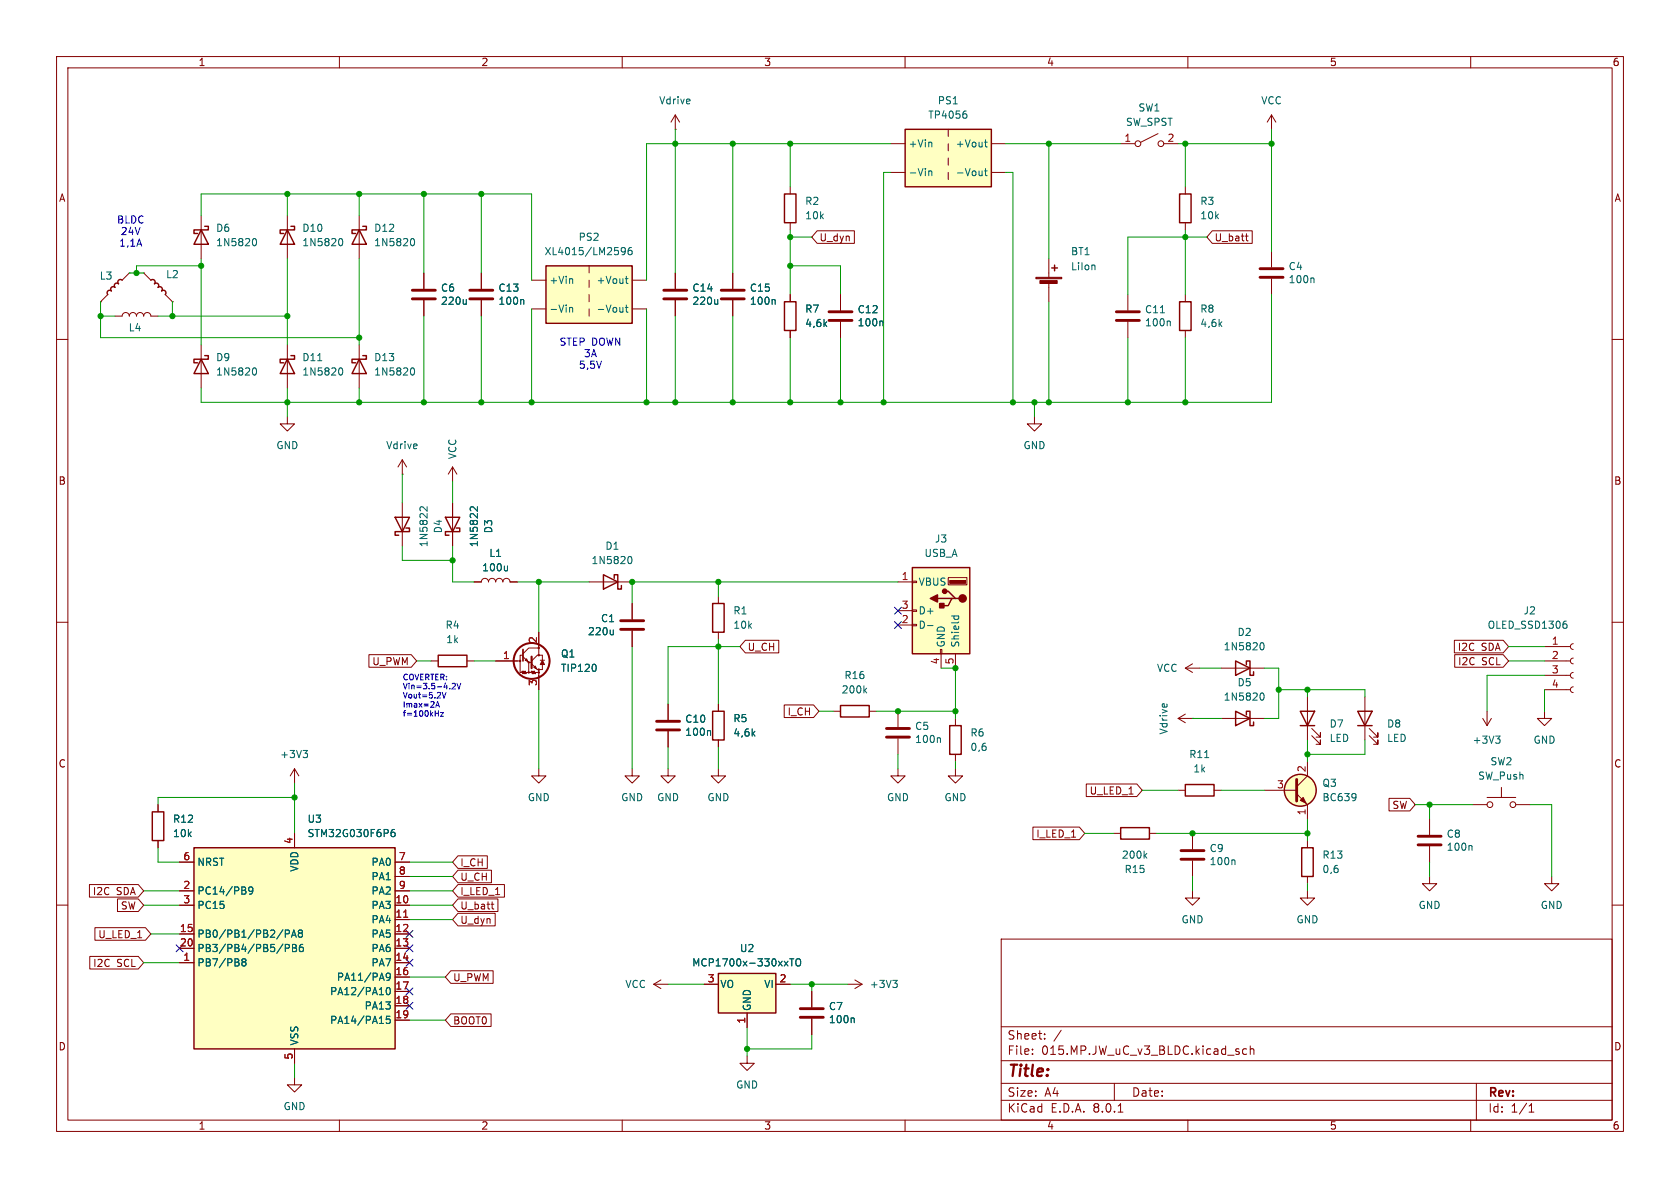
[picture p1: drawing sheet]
<svg xmlns="http://www.w3.org/2000/svg" width="297mm" height="210mm" viewBox="0 0 297 210" stroke-linecap="round" stroke-linejoin="round" font-family="sans-serif">
<g fill="none" stroke="#840000" stroke-width=".18">
<path d="M10 10h277v190h-277zM12 12h273v186h-273zM60 10v2M110 10v2M160 10v2M210 10v2M260 10v2M10 60h2M17.8 53.3h.1M19 52.1l-1.2 1.2M22.9 48.3h.1M22.9 48.3l-1.3 1.2"/>
<path d="M25.4 48.3h.1M25.4 48.3l1.3 1.2M29.2 52.1l1.3 1.2M30.5 53.3h.1M74.9 48.3v2.8M74.9 53.1v2.8M285 60h2M50.8 73.7v1.2h1.3l-1.3 1.3-1.3-1.3h1.3M63.5 61v7.6M80 82.6l-.8 1.2M80 82.6v2.5M80 82.6l.8 1.2"/>
<path d="M10 110h2M87.6 116.8h4.2M92.5 116.1l1 1h.5M92.5 115.8h-.6v3.1h.3l.1-.3 .2 .5 .1-.5 .1 .5 .1-.5 .2 .5 .1-.2h.4M92.5 115.6l1-1h1.7v1.2h-.2l-1 1M92.8 116.7l.3-.2 .2 .5zM93.5 117.1v1.8h.4l.1-.3 .1 .5 .1-.5 .2 .5 .1-.5 .1 .5 .1-.2h.5M94 117.3l1 1.1h.2v.5M94.4 118l.2-.3 .3 .5zM95.2 111.8v2.6M95.2 118.9v3M95.2 115.8h.7v.9"/>
<path d="M95.5 116.7h.8M95.9 117.5v.9h-.7M285 110h2M95.2 135.9v1.3h1.3l-1.3 1.2-1.2-1.2h1.2M118.1 124.5v2.8M118.1 129.3v2.8M127 135.9v1.3h1.3l-1.3 1.2-1.3-1.2h1.3M215.9 127h7.6M262.1 127l.8 1.3M262.9 125.7v2.6M263.7 127l-.8 1.3M265.4 139.2v1.8"/>
<path d="M273 125.7v1.3h1.3l-1.3 1.3-1.2-1.3h1.2M10 160h2M27.9 142.2v1.3M27.9 148.6v1.3M252.7 154.9v1.3h1.3l-1.3 1.3-1.2-1.3h1.2M252.7 144.8v2.8M252.7 149.6v2.8M260.3 142.2h2.6M262.9 141h5.1M268 142.2h2.5M274.3 154.9v1.3h1.3l-1.3 1.3-1.3-1.3h1.3M285 160h2"/>
<path d="M177 166h108v32h-108zM52.1 190.5v1.3h1.2l-1.2 1.2-1.3-1.2h1.3M60 198v2M110 198v2M160 198v2M177 194.5h108M177 191.5h108M177 187.5h108M177 181.5h108M182.5 186.3v.1M182.5 185.5v.1M184.7 183.6v.1"/>
<path d="M184.7 182.8v.1M187.6 182.1l-1.3 2M197 191.5v3M197.7 196.6h.8M210 198v2M220.4 185.5l-.4-.1-.3 .3v.4l.1 .2h.6M221 185.5l.2-.1 .4 .1 .1 .9M221 184.9v1.5M260 198v2M261 191.5v6.5M270.3 196.6h.9M270.3 195.5l.4-.4v1.5"/>
<circle cx="91.9" cy="116.8" r=".13"/>
<circle cx="93.5" cy="117.1" r=".13"/>
<circle cx="93.5" cy="118.9" r=".13"/>
<circle cx="95.2" cy="115.8" r=".13"/>
<circle cx="95.2" cy="118.9" r=".13"/>
<circle cx="95.2" cy="118.4" r=".13"/>
<circle cx="95.2" cy="114.6" r=".13"/>
<circle cx="263.4" cy="142.2" r=".51"/>
<circle cx="267.5" cy="142.2" r=".51"/>
</g>
<path d="M19.7 51.4l-.3-.1-.3 .2-.2 .3 .2 .3M21.6 49.5l-.3-.1-.3 .1-.2 .3 .2 .4-.4-.2-.3 .3v.5l-.3-.1-.3 .1-.1 .3 .1 .3M26.7 49.5h.5l.2 .3-.1 .4 .3-.2 .3 .2 .2 .3-.2 .3M27.9 50.8l.3-.1 .4 .1 .1 .3-.1 .3M28.6 51.4l.3-.1 .3 .1 .1 .3-.1 .4M63.5 63.5l1.3 2.5h-2.6zM64.1 62.9h.7v.6h-2.6v.6h.7M218.4 125.7l2.6 1.3-2.6 1.3zM220.3 126.4v-.7h.7v2.6h.6v-.7M26.9 143.5h2.1v5.1h-2.1z" fill="none" stroke="#840000" stroke-width=".25"/>
<path d="M82.4 52.9v.9M82.4 53.7l-.1 .1M72.7 65.1l.2-.1a.68 .68 0 0 1 .4 .7 .68 .68 0 0 1-.4 .6l-.2-.1M105.3 117.5l.1 .4-.1 .7M125.4 129.1l.2 .2v.7M222.9 122.6l.2-.1a.68 .68 0 0 1 .4 .6 .68 .68 0 0 1-.4 .7l-.2-.1M264.4 130.1h.8l-.4 .5M264.9 130.6l.3 .2v.3l-.3 .3M260.1 149.5l.1 .1v.7" fill="none" stroke="#006464" stroke-width=".18"/>
<path d="M72.9 52.8h4.1M72.9 51.3h4.1M116.1 129h4M116.1 127.5h4M250.7 149.4h4.1M250.7 147.8h4.1" fill="none" stroke="#840000" stroke-width=".51"/>
<path d="M92.5 114.8v2" fill="none" stroke="#840000" stroke-width=".3"/>
<path d="M94 116.1v2" fill="none" stroke="#840000" stroke-width=".38"/>
<path d="M95.9 116.7l.4 .8h-.8z" fill="#840000" stroke="#840000" stroke-width=".18"/>
<circle cx="94" cy="116.8" r="3.2" fill="none" stroke="#840000" stroke-width=".36"/>
<path d="M34.3 149.9h35.5v35.5h-35.5z" fill="#ffffc2"/>
<path d="M35.6 40.6l1.2 2.6h-2.5zM36.2 40h.6v.6h-2.5v.7h.6M50.8 40.6l1.3 2.6h-2.6zM51.4 40h.7v.6h-2.6v.7h.7M126 106.7h2v5.1h-2zM126 125.7h2v5.1h-2zM240 125.7h2.6l-1.3 2.6zM240 128.3h2.6M34.3 149.9h35.5v35.5h-35.5z" fill="none" stroke="#840000" stroke-width=".25"/>
<g fill="none" stroke="#840000" stroke-width=".18">
<path d="M35.6 38.1v7.6M50.8 38.1v7.6M127 105.4v1.3M127 111.8v1.2M273 119.4h4.6M273 116.8h4.6M273 114.3h4.6M278.1 118.9l-.3 .1-.2 .4 .2 .3 .3 .2M278.1 116.3l-.3 .2-.2 .3 .2 .4 .3 .1M278.1 113.8l-.3 .1-.2 .4 .2 .4 .3 .1M111.8 135.9v1.3h1.2l-1.2 1.2-1.3-1.2h1.3M127 124.5v1.2"/>
<path d="M127 130.8v1.3M241.3 123.2v7.6M242.1 130l1.5 1.6v-.8v.8h-.8M242.1 128.8l1.5 1.5v-.8v.8h-.8M273 121.9h4.6M278.1 121.4l-.3 .2-.2 .3 .2 .4 .3 .1M31.7 157.5h2.6M31.7 152.4h2.6M52.1 147.3v2.6M69.8 157.5h2.6M69.8 152.4h2.6M69.8 154.9h2.6"/>
<path d="M31.7 170.2h2.6M31.7 160h2.6M31.7 165.1h2.6M31.7 167.6h2.6M69.8 170.2h2.6M69.8 160h2.6M69.8 162.6h2.6M69.8 165.1h2.6M69.8 167.6h2.6M69.8 172.7h2.6M69.8 175.3h2.6M69.8 177.8h2.6"/>
<path d="M52.1 185.4v2.6M69.8 180.3h2.6"/>
</g>
<g fill="none" stroke="#006464" stroke-width=".18">
<path d="M44.8 42.2h.1a.68 .68 0 0 1 .5 .6 .68 .68 0 0 1-.5 .6h-.1M60 42.2h.2a.68 .68 0 0 1 .4 .6 .68 .68 0 0 1-.4 .6h-.2M276.7 109.8h.2M276.8 110.3l.2 .2v.3l-.2 .3M44.7 157.3l-.2 .3-.4-.1-.1-.2 .1-.4 .4-.1 .1 .1a.84 .84 0 0 1-.3 1.2h-.2M69.7 146.6l-.3 .1a.85 .85 0 0 0 0 1.2l.4-.1 .1-.4-.3-.3-.3 .1-.2 .2M43 170l-.2-.2 .2-.3h.2l.3 .2-.3 .3M43 170l-.2 .3v.3l.2 .2 .4-.1 .1-.2v-.2l-.3-.3M43 170h.2M50.4 165.1l.6-.1 .2-.2-.1-.3-.7-.1v1.3M50.4 167.6h.6l.2-.2-.1-.3-.7-.2v1.3M51.5 165.7l.5-1.3 .4 1.3"/>
<path d="M51.7 165.3h.6M51.7 166.9h.4l.3 .3-.3 .4 .3 .1v.3l-.2 .2h-.5zM51.7 167.6h.4M53 165l-.3-.3 .3-.3h.2l.3 .3-.3 .3M53 165l-.3 .2 .1 .4 .2 .1 .3-.1 .2-.2-.1-.3-.2-.1M53 165h.2M53.5 166.9l-.3 .1a.86 .86 0 0 0 0 1.2l.4-.1v-.4l-.2-.3-.4 .1-.1 .2M68.4 174.7l.2-.1a.68 .68 0 0 1 .4 .6 .68 .68 0 0 1-.4 .6l-.2-.1-.1-.3zM68.9 179.6h-.6v.7l.2-.2 .4 .1 .1 .2-.1 .4-.1 .1-.5-.1M69 172.6l-.2 .2h-.4l-.1-.2 .1-.5 .4-.1 .1 .2a.84 .84 0 0 1-.3 1.1h-.2"/>
</g>
<path d="M71.4 162.1h.7" fill="none" stroke="#a90000" stroke-width=".18"/>
<path d="M127 172.1h10.2v7h-10.2z" fill="#ffffc2"/>
<path d="M35.6 63.5l1.2 2.5h-2.5zM36.2 62.9h.6v.6h-2.5v.6h.6M50.8 63.5l1.3 2.5h-2.6zM51.4 62.9h.7v.6h-2.6v.6h.7M78.7 91.4h2.6l-1.3 2.6zM80.6 93.3h.7v.7h-2.6v.6h.7M106.7 101.6l2.5 1.3-2.5 1.2zM108.6 102.2v-.6h.6v2.5h.7v-.6M148.6 124.7h5.1v2h-5.1zM127 172.1h10.2v7h-10.2z" fill="none" stroke="#840000" stroke-width=".25"/>
<g fill="none" stroke="#840000" stroke-width=".18">
<path d="M20.3 55.9h1.3a.64 .64 0 0 1 .6-.7 .64 .64 0 0 1 .7 .7 .64 .64 0 0 1 .6-.7 .64 .64 0 0 1 .6 .7 .64 .64 0 0 1 .7-.7 .64 .64 0 0 1 .6 .7 .64 .64 0 0 1 .6-.7 .64 .64 0 0 1 .7 .7h1.2M85.1 48.3v2.8M85.1 53.1v2.8M119.4 48.3v2.8M119.4 53.1v2.8M129.5 48.3v2.8M129.5 53.1v2.8M35.6 61v7.6M50.8 61v7.6M80 88.9v7.6M104.1 102.9h7.7M111.8 106.7v2.8"/>
<path d="M111.8 111.5v2.8M147.3 125.7h1.3M153.7 125.7h1.2M115.6 174h2.5M115.6 174l1.2 .8M116.8 173.2l-1.2 .8M124.5 174h2.5M132.1 179.1v2.5M137.2 174h2.5M149.9 174h2.5M151.1 173.2l1.3 .8M152.4 174l-1.3 .8"/>
<path d="M132.1 186.7v1.3h1.2l-1.2 1.2-1.3-1.2h1.3"/>
</g>
<g fill="none" stroke="#006464" stroke-width=".18">
<path d="M92.4 52.9l.2 .2v.7M126.9 52.9v.9M126.9 53.7l-.2 .1M136.9 52.9l.1 .2v.7M44.8 65.1l.1-.1a.68 .68 0 0 1 .5 .7 .68 .68 0 0 1-.5 .6l-.1-.1M56.2 63.8h.7M60 65.1l.2-.1a.68 .68 0 0 1 .4 .7 .68 .68 0 0 1-.4 .6l-.2-.1M84.4 89.6v.8l-.9-.8-.3 .1-.1 .4M111.2 98.4h.1a.68 .68 0 0 1 .4 .6 .68 .68 0 0 1-.4 .6h-.1M108.4 111.4v.8M108.4 112.1l-.2 .1M152.9 122l.3 .5"/>
<path d="M153.2 121.7l-.5 .4M139.6 169.5h.7M140 169.5v1.3M140.9 169.5h.1a.43 .43 0 0 1 .5 .4v.4a.42 .42 0 0 1-.4 .5 .42 .42 0 0 1-.4-.5v-.4zM157.8 173.3h.8l-.4 .5M158.4 173.8l.2 .2v.3l-.2 .3"/>
</g>
<path d="M83.1 52.8h4M83.1 51.3h4M117.3 52.8h4.1M117.3 51.3h4.1M127.5 52.8h4.1M127.5 51.3h4.1M109.7 111.3h4.1M109.7 109.7h4.1" fill="none" stroke="#840000" stroke-width=".51"/>
<path d="M96.5 47h15.3v10.2h-15.3z" fill="#ffffc2"/>
<path d="M138.7 34.3h2v5.1h-2zM63.5 40.6l1.3 2.6h-2.6zM64.1 40h.7v.6h-2.6v.7h.7M96.5 47h15.3v10.2h-15.3zM138.7 53.3h2v5.1h-2zM69.8 91.4h2.6l-1.3 2.6zM71.8 93.3h.6v.7h-2.6v.6h.7M77.5 115.8h5v2.1h-5zM167.9 128.3h2v5.1h-2z" fill="none" stroke="#840000" stroke-width=".25"/>
<g fill="none" stroke="#840000" stroke-width=".18">
<path d="M63.5 38.1v7.6M119.4 22.9h.1M119.4 20.3l-.8 1.3M119.4 20.3v2.6M119.4 20.3l.7 1.3M139.7 33v1.3M139.7 39.4v1.2M94 54.6h2.5M94 49.5h2.5M104.1 47v1.3M104.1 49.5v1.3M104.1 52.1v1.2"/>
<path d="M104.1 54.6v1.3M111.8 54.6h2.5M111.8 49.5h2.5M139.7 52.1v1.2M139.7 58.4v1.3M148.6 52.1v2.8M148.6 56.9v2.8M71.1 83.8h.1M71.1 81.3v2.5M71.1 88.9v7.6M71.1 81.3l-.7 1.3M71.1 81.3l.8 1.3"/>
<path d="M76.2 116.8h1.3M82.5 116.8h1.3M83.8 102.9h1.3a.64 .64 0 0 1 .6-.7 .64 .64 0 0 1 .7 .7 .64 .64 0 0 1 .6-.7 .64 .64 0 0 1 .6 .7 .64 .64 0 0 1 .7-.7 .64 .64 0 0 1 .6 .7 .64 .64 0 0 1 .6-.7 .64 .64 0 0 1 .7 .7h1.2M52.1 135.9l-.8 1.3M52.1 135.9v2.5M52.1 135.9l.7 1.3M118.1 135.9v1.3h1.3l-1.3 1.2-1.3-1.2h1.3M158.7 135.9v1.3h1.3l-1.3 1.2-1.2-1.2h1.2M158.7 125.7v2.8M158.7 130.6v2.8M168.9 135.9v1.3h1.3l-1.3 1.2-1.3-1.2h1.3M168.9 127v1.3"/>
<path d="M168.9 133.4v1.2M143.5 175.3v2.8M143.5 180.1v2.8"/>
</g>
<g fill="none" stroke="#006464" stroke-width=".18">
<path d="M72.7 42.2h.2a.68 .68 0 0 1 .4 .6 .68 .68 0 0 1-.4 .6h-.2M100.7 54.3v.9M100.7 54.5l.2-.2 .3 .1v.8M101.1 49.3l.1 .1v.7M110.5 54.3h.5M110.5 49.3h.5M110.6 44.3l-.3 .2h-.4l-.1-.2 .1-.5h.4l.2 .1a.84 .84 0 0 1-.3 1.1h-.3M110.7 48.8v1.1l.3 .2M110.7 53.9v1.1l.3 .2M111.6 43.8h-.3a.86 .86 0 0 0 0 1.2l.4-.1 .1-.4-.3-.3-.3 .1-.2 .2M155.9 56.8l.2 .1v.7M75.5 89.6v.8l-.9-.8-.3 .1-.1 .4"/>
<path d="M89.7 100.1v.8M89.7 100.8l-.2 .1M53.6 132.7h.8l-.5 .4M54.1 133.1l.3 .3v.3l-.3 .2M166.1 130.4l.2 .2v.7M150.8 179.9l.2 .2v.7"/>
</g>
<path d="M146.6 56.6h4M146.6 55.1h4M156.7 130.3h4.1M156.7 128.8h4.1M141.5 179.8h4M141.5 178.3h4" fill="none" stroke="#840000" stroke-width=".51"/>
<path d="M160 22.9h15.3v10.1h-15.3z" fill="#ffffc2"/>
<path d="M160 22.9h15.3v10.1h-15.3zM208.5 34.3h2.1v5.1h-2.1zM185.9 47.4h1M186.4 46.9v1M208.5 53.3h2.1v5.1h-2.1z" fill="none" stroke="#840000" stroke-width=".25"/>
<g fill="none" stroke="#840000" stroke-width=".18">
<path d="M157.5 30.5h2.5M157.5 25.4h2.5M167.6 22.9v1.2M167.6 25.4v1.3M167.6 27.9v1.3M167.6 30.5v1.3M175.3 30.5h2.5M175.3 25.4h2.5M198.1 25.4h2.6M204.7 23.6l-3 1.5M205.7 25.4h2.6M209.5 33v1.3"/>
<path d="M209.5 39.4v1.2M224.8 20.3v2.6M224.8 20.3l-.8 1.3M224.8 20.3l.8 1.3M185.4 45.7v3.3M185.4 50v3.3M199.4 52.1v2.8M199.4 56.9v2.8M209.5 52.1v1.2M209.5 58.4v1.3M224.8 44.5v2.7M224.8 49.3v2.8"/>
<path d="M182.9 73.7v1.2h1.2l-1.2 1.3-1.3-1.3h1.3"/>
<circle cx="201.2" cy="25.4" r=".51"/>
<circle cx="205.2" cy="25.4" r=".51"/>
</g>
<path d="M170.6 19.6h.2M164.2 30.2v.9M164.2 30.3l.2-.1 .3 .1v.8M164.6 25.1l.1 .2v.7M170.7 20.1l.2 .3v.3l-.2 .2M174 30.2h.5M174 25.1h.5M174.2 24.7v1.1l.3 .2M174.2 29.8v1.1l.3 .2M205.1 55.3h.8M206.7 56.8l.2 .1v.7M232.1 49.1l.2 .2v.7" fill="none" stroke="#006464" stroke-width=".18"/>
<path d="M197.4 56.6h4M197.4 55.1h4M222.8 49h4M222.8 47.5h4" fill="none" stroke="#840000" stroke-width=".51"/>
<g fill="#840000" stroke="#840000" stroke-width=".18">
<path d="M183.1 49h4.6v.3h-4.6z"/>
<path d="M183.8 49.6h3.1v.5h-3.1z"/>
</g>
<path d="M161.3 100.3h10.1v15.3h-10.1z" fill="#ffffc2"/>
<g fill="none" stroke="#840000" stroke-width=".25">
<path d="M161.3 100.3h10.1v15.3h-10.1zM165.7 105.8h2.6M167 104.5h.6l1.3 1.3h.6M168.9 105.8h-.6l-.7 1.3h-1.2M218.4 116.8l2.6 1.3-2.6 1.3zM220.3 117.5v-.7h.7v2.6h.6v-.7M209.5 138.7h5.1v2h-5.1zM229.9 125.7h2.5l-1.3 2.6zM229.9 128.3h2.5M198.1 146.3h5.1v2h-5.1zM230.1 149.9h2.1v5h-2.1z"/>
<circle cx="229.9" cy="139.7" r="2.82"/>
</g>
<g fill="#840000" stroke="#840000" stroke-width=".25">
<path d="M164.5 105.8l1.2-.6v1.2z"/>
<path d="M166.1 106.7h.8v.7h-.8z"/>
<circle cx="170.2" cy="105.8" r=".63"/>
<circle cx="167" cy="104.5" r=".38"/>
</g>
<g fill="#840000" stroke="#840000" stroke-width=".18">
<path d="M167.9 102.6h2.8v.5h-2.8z"/>
<path d="M229.9 141.5l.5-.5 .5 1z"/>
</g>
<g fill="none" stroke="#840000" stroke-width=".18">
<path d="M74.9 48.3v2.8M74.9 53.1v2.8M85.1 48.3v2.8M85.1 53.1v2.8M119.4 48.3v2.8M119.4 53.1v2.8M129.5 48.3v2.8M129.5 53.1v2.8M139.7 52.1v1.2M139.7 58.4v1.3M144.5 40.8h6.5v2.2h-6.5l-1-1.1zM148.6 52.1v2.8"/>
<path d="M148.6 56.9v2.8M214.3 40.8h7.1v2.2h-7.1l-.9-1.1zM220.2 41.7h.5M220.4 42.5l.3 .1M80 88.9v2.5M80 94v2.5M65.2 115.7h7.5l1 1.1-1 1.2h-7.5zM83.8 102.9h1.3M87.6 116.8h3.8M90.2 102.9h1.2M95.2 111.8v2.6M95.2 119.4v2.5"/>
<path d="M111.8 106.7v2.8M111.8 111.5v2.8M131.8 113.2h5.9v2.2h-5.9l-1-1.1zM158.7 102.9h2.6M158.7 110.5h2.6M158.7 108h2.6M161.3 110.4h.8v.2h-.8zM161.3 107.8h.8v.3h-.8zM161.3 102.7h.8v.3h-.8zM166.2 114.8h.3v.8h-.3zM166.4 115.6v2.5M167.6 102.1h3.3v1.3h-3.3z"/>
<path d="M168.9 115.6v2.5M209.5 118.1h2.6M209.5 118.1l1.3 .8M210.8 117.3l-1.3 .8M215.9 118.1h7.6M257.1 113.2h8.6l1 1.1-1 1.1h-8.6zM257.2 115.7h8.5l1 1.1-1 1.2h-8.5zM118.1 124.5v2.8M118.1 129.3v2.8M127 124.5v1.2M127 130.8v1.3M138.6 124.6h5.2l1 1.1-1 1.1h-5.2z"/>
<path d="M192 138.6h9l.9 1.1-.9 1.1h-9zM208.3 139.7h1.2M208.3 127l1.2 .8M208.3 127h2.5M209.5 126.2l-1.2 .8M210.8 127h.1M214.6 139.7h1.3M223.5 139.7h5.7M231.1 134.6v2.6l-1.9 1.9M231.1 123.2v7.6M231.9 130l1.5 1.6v-.8v.8h-.7M231.9 128.8l1.5 1.5v-.8v.8h-.7"/>
<path d="M15.8 156.4h8.6l1 1.1-1 1.1h-8.6zM20.8 158.9h3.6l1 1.1-1 1.1h-3.6zM27.9 142.2v1.3M27.9 148.6v1.3M31.7 157.5h2.6M31.7 152.4h2.6M52.1 147.3v2.6M69.8 157.5h2.6M69.8 152.4h2.6M69.8 154.9h2.6M81 158.9h7v2.2h-7l-1-1.1zM81 151.3h5.2v2.2h-5.2l-1-1.1z"/>
<path d="M81 156.4h8.2v2.2h-8.2l-1-1.1zM81 153.8h5.9v2.3h-5.9l-1-1.2zM86.8 159.8h.5M182.6 146.2h8.2l1 1.1-1 1.1h-8.2zM196.8 147.3h1.3M203.2 147.3h1.3M210.8 157.5v1.3h1.3l-1.3 1.2-1.3-1.2h1.3M210.8 147.3v2.8M210.8 152.1v2.8M229.2 140.3l1.9 1.9v2.6M231.1 157.5v1.3h1.3l-1.3 1.2-1.2-1.2h1.2M231.1 148.6v1.3"/>
<path d="M231.1 154.9v1.3M245.6 141.1h3.6l1 1.1-1 1.2h-3.6zM15.9 169.1h8.5l1 1.1-1 1.1h-8.5zM16.8 164h8.9l1 1.1-1 1.1h-8.9zM31.7 170.2h2.6M31.7 160h2.6M31.7 165.1h2.6M31.7 167.6h2.6M69.8 170.2h2.6M69.8 160h2.6M69.8 162.6h2.6M69.8 165.1h2.6"/>
<path d="M69.8 167.6h2.6M69.8 172.7h2.6M69.8 175.3h2.6M69.8 177.8h2.6M79.7 179.2h7.1v2.3h-7.1l-1-1.2zM79.7 171.6h7.5v2.2h-7.5l-1-1.1zM81 161.4h6.5v2.3h-6.5l-1-1.1zM87.1 160.6l.2 .1M124.5 174h2.5M132.1 179.1v2.5M137.2 174h2.5M143.5 175.3v2.8"/>
<path d="M52.1 185.4v2.6M69.8 180.3h2.6M143.5 180.1v2.8"/>
</g>
<g fill="none" stroke="#006464" stroke-width=".18">
<path d="M82.4 52.9v.9M82.4 53.7l-.1 .1M92.4 52.9l.2 .2v.7M126.9 52.9v.9M126.9 53.7l-.2 .1M136.9 52.9l.1 .2v.7M155.9 56.8l.2 .1v.7M84.4 89.6v.8l-.9-.8-.3 .1-.1 .4M89.7 100.1v.8M89.7 100.8l-.2 .1M105.3 117.5l.1 .4-.1 .7M108.4 111.4v.8"/>
<path d="M108.4 112.1l-.2 .1M164 110.6h.9M168.2 108.9h1.3M168.7 108.9l-.1 .4M169.4 108.9l.1 .4M222.9 113.7l.2-.1a.68 .68 0 0 1 .4 .6 .68 .68 0 0 1-.4 .7l-.2-.1M125.4 129.1l.2 .2v.7M213 133.9h.7M44.7 157.3l-.2 .3-.4-.1-.1-.2 .1-.4 .4-.1 .1 .1a.84 .84 0 0 1-.3 1.2h-.2M69.7 146.6l-.3 .1a.85 .85 0 0 0 0 1.2l.4-.1 .1-.4-.3-.3-.3 .1-.2 .2M202.4 151.2l.3 .5M202.7 150.9l-.4 .4"/>
<path d="M218.1 152l.2 .2v.7M239.6 140.3l.1 .1a1.07 1.07 0 0 1-.2 1M239.7 140.8l-.1 .2M43 170l-.2-.2 .2-.3h.2l.3 .2-.3 .3M43 170l-.2 .3v.3l.2 .2 .4-.1 .1-.2v-.2l-.3-.3M43 170h.2M50.4 165.1l.6-.1 .2-.2-.1-.3-.7-.1v1.3M50.4 167.6h.6l.2-.2-.1-.3-.7-.2v1.3M51.5 165.7l.5-1.3 .4 1.3M51.7 165.3h.6M51.7 166.9h.4l.3 .3-.3 .4 .3 .1v.3l-.2 .2h-.5zM51.7 167.6h.4"/>
<path d="M53 165l-.3-.3 .3-.3h.2l.3 .3-.3 .3M53 165l-.3 .2 .1 .4 .2 .1 .3-.1 .2-.2-.1-.3-.2-.1M53 165h.2M53.5 166.9l-.3 .1a.86 .86 0 0 0 0 1.2l.4-.1v-.4l-.2-.3-.4 .1-.1 .2M68.4 174.7l.2-.1a.68 .68 0 0 1 .4 .6 .68 .68 0 0 1-.4 .6l-.2-.1-.1-.3zM68.9 179.6h-.6v.7l.2-.2 .4 .1 .1 .2-.1 .4-.1 .1-.5-.1M69 172.6l-.2 .2h-.4l-.1-.2 .1-.5 .4-.1 .1 .2a.84 .84 0 0 1-.3 1.1h-.2M139.6 169.5h.7M140 169.5v1.3M140.9 169.5h.1a.43 .43 0 0 1 .5 .4v.4a.42 .42 0 0 1-.4 .5 .42 .42 0 0 1-.4-.5v-.4zM150.8 179.9l.2 .2v.7"/>
</g>
<circle cx="229.9" cy="139.7" r="2.82" fill="#ffffc2" stroke="#ffffc2" stroke-width=".18"/>
<path d="M229.2 137.8v3.8M208.8 151.9h4.1M208.8 150.4h4.1" fill="none" stroke="#840000" stroke-width=".51"/>
<path d="M76.9 126.1h.6M77 125l.4-1 .3 1M77.1 124.7h.5M77.5 125.6v1M77.9 126h.5l-.5 .6h.5M78.2 122.4l.3 1 .3-1M79.9 120.9l.4-.1 .2 .3-.6 .7h.6M80.8 120.8l.3 1 .4-1" fill="none" stroke="#0000c2" stroke-width=".18"/>
<g fill="none" stroke="#009600" stroke-width=".18">
<path d="M35.6 38.1v-3.8h58.4v15.2M50.8 34.3v3.8M63.5 34.3v3.8M74.9 34.3v14M85.1 34.3v14M119.4 22.9v25.4M129.5 25.4v22.9M139.7 25.4v7.6M157.5 25.4h-43.2v24.1M157.5 30.5h-1.3v40.6M177.8 25.4h20.3M177.8 30.5h1.3v40.6"/>
<path d="M185.4 25.4v20.3M208.3 25.4h16.5M209.5 25.4v7.6M224.8 22.9v21.6M17.8 55.9h2.5M17.8 53.3v6.4h45.7M22.9 48.3h2.5M27.9 55.9h22.9M30.5 53.3v2.6M35.6 47h-11.5v1.3M35.6 45.7v15.3M50.8 45.7v15.3"/>
<path d="M63.5 45.7v15.3M74.9 55.9v15.2M85.1 55.9v15.2M94 54.6v16.5M114.3 54.6v16.5M119.4 55.9v15.2M129.5 55.9v15.2M139.7 47h8.9v5.1M139.7 40.6v11.5M139.7 59.7v11.4M139.7 41.9h3.8M148.6 59.7v11.4"/>
<path d="M185.4 53.3v17.8M199.4 59.7v11.4M209.5 40.6v11.5M209.5 59.7v11.4M213.4 41.9h-14v10.2M224.8 52.1v19h-189.2v-2.5M50.8 68.6v5.1M63.5 68.6v2.5M182.9 71.1v2.6M71.1 83.8v5.1M71.1 96.5v2.6h8.9M80 85.1v3.8"/>
<path d="M80 96.5v6.4h3.8M73.7 116.8h2.5M83.8 116.8h3.8M91.4 102.9h12.7M95.2 102.9v8.9M111.8 114.3v21.6M127 102.9v2.5M127 113v11.5M130.8 114.3h-12.7v10.2M158.7 102.9h-46.9v3.8M166.4 118.1h2.5v8.9M212.1 118.1h3.8"/>
<path d="M223.5 118.1h2.6v8.9h-2.6M266.7 114.3h6.3M266.7 116.8h6.3M273 119.4h-10.1v6.3M52.1 138.4v8.9M95.2 121.9v14M118.1 132.1v3.8M127 132.1v3.8M144.8 125.7h2.5M154.9 125.7h14M158.7 133.4v2.5M168.9 134.6v1.3"/>
<path d="M201.9 139.7h6.4M210.8 127h5.1M215.9 139.7h7.6M226.1 121.9h15.2v1.3M231.1 121.9v1.3M231.1 130.8v3.8M241.3 130.8v2.6h-10.2M273 121.9v3.8M25.4 157.5h6.3M27.9 149.9v2.5h3.8M52.1 141h-24.2v1.2M72.4 157.5h7.6"/>
<path d="M72.4 154.9h7.6M72.4 152.4h7.6M191.8 147.3h5M204.5 147.3h26.6M210.8 154.9v2.6M231.1 144.8v3.8M231.1 156.2v1.3M250.2 142.2h10.1M252.7 142.2v2.6M252.7 152.4v2.5M270.5 142.2h3.8v12.7M25.4 160h6.3"/>
<path d="M25.4 170.2h6.3M26.7 165.1h5M72.4 160h7.6M72.4 162.6h7.6M72.4 172.7h6.3M118.1 174h6.4M139.7 174h10.2M143.5 174v1.3M52.1 188v2.5M72.4 180.3h6.3M132.1 181.6v5.1M143.5 182.9v2.5h-11.4"/>
</g>
<g fill="none" stroke="#000084" stroke-width=".18">
<path d="M158.1 107.3l1.3 1.3M158.1 109.9l1.3 1.2M159.4 107.3l-1.3 1.3M159.4 109.9l-1.3 1.2M31.1 167l1.3 1.2M32.4 167l-1.3 1.2M71.8 177.2l1.2 1.2M71.8 169.6l1.2 1.2M71.8 164.5l1.2 1.2M71.8 167l1.2 1.2M71.8 174.7l1.2 1.2M73 177.2l-1.2 1.2"/>
<path d="M73 169.6l-1.2 1.2M73 164.5l-1.2 1.2M73 167l-1.2 1.2M73 174.7l-1.2 1.2"/>
</g>
<path d="M71.4 162.1h.7" fill="none" stroke="#a90000" stroke-width=".18"/>
<g fill="#009600" stroke="#009600" stroke-width=".18">
<circle cx="50.8" cy="71.1" r=".46"/>
<circle cx="24.1" cy="48.3" r=".46"/>
<circle cx="17.8" cy="55.9" r=".46"/>
<circle cx="30.5" cy="55.9" r=".46"/>
<circle cx="50.8" cy="34.3" r=".46"/>
<circle cx="35.6" cy="47" r=".46"/>
<circle cx="50.8" cy="55.9" r=".46"/>
<circle cx="52.1" cy="141" r=".46"/>
<circle cx="80" cy="99.1" r=".46"/>
<circle cx="95.2" cy="102.9" r=".46"/>
<circle cx="127" cy="114.3" r=".46"/>
<circle cx="127" cy="102.9" r=".46"/>
<circle cx="111.8" cy="102.9" r=".46"/>
<circle cx="63.5" cy="34.3" r=".46"/>
<circle cx="85.1" cy="34.3" r=".46"/>
<circle cx="74.9" cy="34.3" r=".46"/>
<circle cx="63.5" cy="71.1" r=".46"/>
<circle cx="63.5" cy="59.7" r=".46"/>
<circle cx="85.1" cy="71.1" r=".46"/>
<circle cx="94" cy="71.1" r=".46"/>
<circle cx="74.9" cy="71.1" r=".46"/>
<circle cx="132.1" cy="185.4" r=".46"/>
<circle cx="143.5" cy="174" r=".46"/>
<circle cx="114.3" cy="71.1" r=".46"/>
<circle cx="119.4" cy="71.1" r=".46"/>
<circle cx="129.5" cy="71.1" r=".46"/>
<circle cx="148.6" cy="71.1" r=".46"/>
<circle cx="156.2" cy="71.1" r=".46"/>
<circle cx="119.4" cy="25.4" r=".46"/>
<circle cx="129.5" cy="25.4" r=".46"/>
<circle cx="139.7" cy="25.4" r=".46"/>
<circle cx="139.7" cy="47" r=".46"/>
<circle cx="139.7" cy="41.9" r=".46"/>
<circle cx="139.7" cy="71.1" r=".46"/>
<circle cx="185.4" cy="71.1" r=".46"/>
<circle cx="182.9" cy="71.1" r=".46"/>
<circle cx="179.1" cy="71.1" r=".46"/>
<circle cx="209.5" cy="25.4" r=".46"/>
<circle cx="224.8" cy="25.4" r=".46"/>
<circle cx="209.5" cy="71.1" r=".46"/>
<circle cx="199.4" cy="71.1" r=".46"/>
<circle cx="209.5" cy="41.9" r=".46"/>
<circle cx="185.4" cy="25.4" r=".46"/>
<circle cx="226.1" cy="121.9" r=".46"/>
<circle cx="210.8" cy="147.3" r=".46"/>
<circle cx="252.7" cy="142.2" r=".46"/>
<circle cx="231.1" cy="147.3" r=".46"/>
<circle cx="231.1" cy="133.4" r=".46"/>
<circle cx="231.1" cy="121.9" r=".46"/>
<circle cx="168.9" cy="125.7" r=".46"/>
<circle cx="158.7" cy="125.7" r=".46"/>
<circle cx="168.9" cy="118.1" r=".46"/>
</g>
<text font-size="2.8" fill="#840000" x="178" y="190.9">Title:</text>
<g font-size="2.1" fill="#840000">
<text x="178" y="184">Sheet:</text>
<text x="178" y="186.7">File:</text>
<text x="184.1" y="186.7">015.MP.JW_uC_v3_BLDC.kicad_sch</text>
<text x="178" y="196.9">KiCad</text>
<text x="178" y="194.1">Size:</text>
<text x="184.7" y="194.1">A4</text>
<text x="185.7" y="196.9">E.D.A.</text>
<text x="193.3" y="196.9">8.0.1</text>
<text x="200" y="194.1">Date:</text>
<text x="263" y="194.3">Rev:</text>
<text x="263" y="196.9">Id:</text>
<text x="267.1" y="196.9">1/1</text>
</g>
<g font-size="1.8" fill="#840000">
<text x="35" y="11.9">1</text>
<text x="85" y="11.9">2</text>
<text x="135" y="11.9">3</text>
<text x="185" y="11.9">4</text>
<text x="235" y="11.9">5</text>
<text x="285" y="11.9">6</text>
<text x="10.3" y="35.9">A</text>
<text x="285.3" y="35.9">A</text>
<text x="144.8" y="42.9">U_dyn</text>
<text x="214.6" y="42.9">U_batt</text>
<text x="10.3" y="85.9">B</text>
<text x="285.3" y="85.9">B</text>
<text x="65.7" y="117.8">U_PWM</text>
<text x="132.1" y="115.3">U_CH</text>
<text x="257.6" y="115.3">I2C</text>
<text x="257.7" y="117.8">I2C</text>
<text x="261.9" y="115.3">SDA</text>
<text x="261.9" y="117.8">SCL</text>
<text x="139.1" y="126.7">I_CH</text>
<text x="10.3" y="135.9">C</text>
<text x="285.3" y="135.9">C</text>
<text x="192.5" y="140.7">U_LED_1</text>
<text x="246.1" y="143.2">SW</text>
<text x="183.1" y="148.3">I_LED_1</text>
<text x="81.3" y="153.4">I_CH</text>
<text x="81.3" y="155.9">U_CH</text>
<text x="16.3" y="158.4">I2C</text>
<text x="20.6" y="158.4">SDA</text>
<text x="21.3" y="161">SW</text>
<text x="81.3" y="161">U_batt</text>
<text x="81.3" y="158.4">I_LED_1</text>
<text x="17.3" y="166.1">U_LED_1</text>
<text x="81.3" y="163.5">U_dyn</text>
<text x="16.4" y="171.1">I2C</text>
<text x="20.6" y="171.1">SCL</text>
<text x="80" y="173.7">U_PWM</text>
<text x="10.3" y="185.9">D</text>
<text x="80" y="181.3">BOOT0</text>
<text x="285.3" y="185.9">D</text>
<text x="35" y="199.9">1</text>
<text x="85" y="199.9">2</text>
<text x="135" y="199.9">3</text>
<text x="185" y="199.9">4</text>
<text x="235" y="199.9">5</text>
<text x="285" y="199.9">6</text>
</g>
<g font-size="1.8" fill="#006464">
<text x="116.4" y="18.6">Vdrive</text>
<text x="164" y="21.2">TP4056</text>
<text x="165.7" y="18.6">PS1</text>
<text x="199" y="22.5">SW_SPST</text>
<text x="201.2" y="19.9">SW1</text>
<text x="222.9" y="18.6">VCC</text>
<text x="160.5" y="26.3">+Vin</text>
<text x="168.9" y="26.3">+Vout</text>
<text x="160.5" y="31.3">-Vin</text>
<text x="168.9" y="31.3">-Vout</text>
<text x="38.1" y="41.2">D6</text>
<text x="53.3" y="41.2">D10</text>
<text x="66" y="41.2">D12</text>
<text x="142.2" y="36.4">R2</text>
<text x="142.2" y="39">10k</text>
<text x="212.1" y="36.4">R3</text>
<text x="212.1" y="39">10k</text>
<text x="38.1" y="43.7">1N5820</text>
<text x="53.3" y="43.7">1N5820</text>
<text x="66" y="43.7">1N5820</text>
<text x="96.2" y="45.3">XL4015/LM2596</text>
<text x="102.2" y="42.8">PS2</text>
<text x="189.2" y="45.3">BT1</text>
<text x="189.2" y="48">LiIon</text>
<text x="227.7" y="48">C4</text>
<text x="17.5" y="49.6">L3</text>
<text x="29.3" y="49.4">L2</text>
<text x="77.9" y="51.8">C6</text>
<text x="88" y="51.8">C13</text>
<text x="97" y="50.4">+Vin</text>
<text x="105.4" y="50.4">+Vout</text>
<text x="122.3" y="51.8">C14</text>
<text x="132.5" y="51.8">C15</text>
<text x="227.7" y="50.3">100n</text>
<text x="22.7" y="58.8">L4</text>
<text x="77.9" y="54.1">220u</text>
<text x="88" y="54.1">100n</text>
<text x="97" y="55.5">-Vin</text>
<text x="105.4" y="55.5">-Vout</text>
<text x="122.3" y="54.1">220u</text>
<text x="132.5" y="54.1">100n</text>
<text x="142.2" y="55.5">R7</text>
<text x="142.2" y="58">4,6k</text>
<text x="151.5" y="57.9">100n</text>
<text x="151.5" y="55.6">C12</text>
<text x="202.3" y="57.9">100n</text>
<text x="202.3" y="55.6">C11</text>
<text x="212.1" y="55.5">R8</text>
<text x="212.1" y="58">4,6k</text>
<text x="38.1" y="64">D9</text>
<text x="53.3" y="64">D11</text>
<text x="66" y="64">D13</text>
<text x="38.1" y="66.6">1N5820</text>
<text x="53.3" y="66.6">1N5820</text>
<text x="66" y="66.6">1N5820</text>
<text x="48.8" y="79.6">GND</text>
<text x="68.2" y="79.6">Vdrive</text>
<text x="80.9" y="81.3" transform="rotate(-90 80.9 81.3)">VCC</text>
<text x="180.8" y="79.6">GND</text>
<text x="78.3" y="94.4" transform="rotate(-90 78.3 94.4)">D4</text>
<text x="87.2" y="94.4" transform="rotate(-90 87.2 94.4)">D3</text>
<text x="75.8" y="96.8" transform="rotate(-90 75.8 96.8)">1N5822</text>
<text x="84.7" y="96.8" transform="rotate(-90 84.7 96.8)">1N5822</text>
<text x="85.1" y="101.2">100u</text>
<text x="86.4" y="98.7">L1</text>
<text x="104.5" y="99.9">1N5820</text>
<text x="106.9" y="97.4">D1</text>
<text x="163.3" y="98.7">USB_A</text>
<text x="165.2" y="96.1">J3</text>
<text x="162.3" y="103.7">VBUS</text>
<text x="78.7" y="111.4">R4</text>
<text x="78.8" y="113.9">1k</text>
<text x="103.8" y="112.5">220u</text>
<text x="106.1" y="110.2">C1</text>
<text x="129.5" y="108.8">R1</text>
<text x="129.5" y="111.4">10k</text>
<text x="162.3" y="111.4">D-</text>
<text x="162.3" y="108.8">D+</text>
<text x="218.7" y="112.6">D2</text>
<text x="262.9" y="111.4">OLED_SSD1306</text>
<text x="269.3" y="108.8">J2</text>
<text x="99.1" y="119">TIP120</text>
<text x="99.1" y="116.4">Q1</text>
<text x="167.2" y="114.6" transform="rotate(-90 167.2 114.6)">GND</text>
<text x="169.8" y="114.6" transform="rotate(-90 169.8 114.6)">Shield</text>
<text x="204.4" y="119">VCC</text>
<text x="216.2" y="115.2">1N5820</text>
<text x="148.7" y="122.8">200k</text>
<text x="149.2" y="120.2">R16</text>
<text x="216.2" y="124.1">1N5820</text>
<text x="218.7" y="121.5">D5</text>
<text x="121" y="130.3">100n</text>
<text x="121" y="128">C10</text>
<text x="129.5" y="127.9">R5</text>
<text x="129.5" y="130.4">4,6k</text>
<text x="161.7" y="129.2">C5</text>
<text x="161.7" y="131.5">100n</text>
<text x="171.5" y="130.4">R6</text>
<text x="206.6" y="129.9" transform="rotate(-90 206.6 129.9)">Vdrive</text>
<text x="235" y="128.8">D7</text>
<text x="235" y="131.4">LED</text>
<text x="245.1" y="128.8">D8</text>
<text x="245.1" y="131.4">LED</text>
<text x="260.2" y="131.7">+3V3</text>
<text x="271" y="131.7">GND</text>
<text x="49.4" y="134.2">+3V3</text>
<text x="171.5" y="132.9">0,6</text>
<text x="210.1" y="134.2">R11</text>
<text x="210.9" y="136.8">1k</text>
<text x="263.4" y="135.5">SW2</text>
<text x="93.2" y="141.8">GND</text>
<text x="109.7" y="141.8">GND</text>
<text x="116.1" y="141.8">GND</text>
<text x="125" y="141.8">GND</text>
<text x="156.7" y="141.8">GND</text>
<text x="166.9" y="141.8">GND</text>
<text x="233.7" y="141.8">BC639</text>
<text x="233.7" y="139.3">Q3</text>
<text x="261.2" y="138">SW_Push</text>
<text x="30.5" y="148.2">10k</text>
<text x="30.5" y="145.6">R12</text>
<text x="54.3" y="145.6">U3</text>
<text x="54.3" y="148.2">STM32G030F6P6</text>
<text x="255.7" y="148.3">C8</text>
<text x="34.8" y="153.3">NRST</text>
<text x="52.9" y="154.2" transform="rotate(-90 52.9 154.2)">VDD</text>
<text x="65.6" y="153.3">PA0</text>
<text x="65.6" y="155.8">PA1</text>
<text x="198.2" y="152">200k</text>
<text x="198.7" y="154.5">R15</text>
<text x="213.8" y="150.8">C9</text>
<text x="213.8" y="153.1">100n</text>
<text x="233.7" y="152">R13</text>
<text x="233.7" y="154.5">0,6</text>
<text x="255.7" y="150.6">100n</text>
<text x="34.8" y="158.3">PC14/PB9</text>
<text x="34.8" y="160.9">PC15</text>
<text x="65.6" y="160.9">PA3</text>
<text x="65.6" y="158.3">PA2</text>
<text x="250.7" y="160.9">GND</text>
<text x="272.3" y="160.9">GND</text>
<text x="34.8" y="166">PB0/PB1/PB2/PA8</text>
<text x="65.6" y="163.4">PA4</text>
<text x="65.6" y="166">PA5</text>
<text x="208.8" y="163.4">GND</text>
<text x="229.1" y="163.4">GND</text>
<text x="34.8" y="171">PB7/PB8</text>
<text x="34.8" y="168.5">PB3/PB4/PB5/PB6</text>
<text x="59.5" y="173.6">PA11/PA9</text>
<text x="65.6" y="168.5">PA6</text>
<text x="65.6" y="171">PA7</text>
<text x="122.3" y="171">MCP1700x-330xxTO</text>
<text x="130.7" y="168.5">U2</text>
<text x="58.3" y="176.1">PA12/PA10</text>
<text x="64.4" y="178.7">PA13</text>
<text x="110.5" y="174.9">VCC</text>
<text x="127.3" y="174.9">VO</text>
<text x="132.9" y="178.8" transform="rotate(-90 132.9 178.8)">GND</text>
<text x="135" y="174.9">VI</text>
<text x="146.4" y="178.8">C7</text>
<text x="153.7" y="174.9">+3V3</text>
<text x="52.9" y="184.9" transform="rotate(-90 52.9 184.9)">VSS</text>
<text x="58.3" y="181.2">PA14/PA15</text>
<text x="146.4" y="181.1">100n</text>
<text x="50" y="196.4">GND</text>
<text x="130" y="192.6">GND</text>
</g>
<g font-size="1.8" fill="#a90000">
<text x="198.7" y="25.1">1</text>
<text x="206.3" y="25.1">2</text>
<text x="159.3" y="102.6">1</text>
<text x="159.3" y="107.7">3</text>
<text x="95" y="113.8" transform="rotate(-90 95 113.8)">2</text>
<text x="159.3" y="110.2">2</text>
<text x="88.8" y="116.6">1</text>
<text x="166.1" y="117.5" transform="rotate(-90 166.1 117.5)">4</text>
<text x="168.7" y="117.5" transform="rotate(-90 168.7 117.5)">5</text>
<text x="274.2" y="114">1</text>
<text x="274.2" y="116.6">2</text>
<text x="274.2" y="119.1">3</text>
<text x="95" y="121.4" transform="rotate(-90 95 121.4)">3</text>
<text x="274.2" y="121.7">4</text>
<text x="230.9" y="136.6" transform="rotate(-90 230.9 136.6)">2</text>
<text x="225.7" y="139.4">3</text>
<text x="51.8" y="149.3" transform="rotate(-90 51.8 149.3)">4</text>
<text x="230.9" y="144.2" transform="rotate(-90 230.9 144.2)">1</text>
<text x="32.3" y="152.1">6</text>
<text x="70.4" y="152.1">7</text>
<text x="70.4" y="154.7">8</text>
<text x="32.3" y="157.2">2</text>
<text x="32.3" y="159.8">3</text>
<text x="69.8" y="159.8">10</text>
<text x="70.4" y="157.2">9</text>
<text x="31.7" y="164.8">15</text>
<text x="31.7" y="167.4">20</text>
<text x="69.8" y="162.3">11</text>
<text x="69.8" y="164.8">12</text>
<text x="69.8" y="167.4">13</text>
<text x="32.3" y="169.9">1</text>
<text x="69.8" y="169.9">14</text>
<text x="69.8" y="172.5">16</text>
<text x="125" y="173.7">3</text>
<text x="137.7" y="173.7">2</text>
<text x="69.8" y="175">17</text>
<text x="69.8" y="177.5">18</text>
<text x="69.8" y="180.1">19</text>
<text x="131.8" y="181" transform="rotate(-90 131.8 181)">1</text>
<text x="51.8" y="187.4" transform="rotate(-90 51.8 187.4)">5</text>
</g>
<g font-size="1.8" fill="#0000c2">
<text x="20.6" y="39.7">BLDC</text>
<text x="21.3" y="41.8">24V</text>
<text x="21" y="43.8">1,1A</text>
<text x="98.8" y="61.3">STEP DOWN</text>
<text x="102.2" y="65.4">5,5V</text>
<text x="103.1" y="63.4">3A</text>
</g>
<g font-size="1.4" fill="#0000c2">
<text x="71.1" y="120.3">COVERTER:</text>
<text x="71.1" y="121.9">Vin=3.5-4.2V</text>
<text x="71.1" y="123.5">Vout=5.2V</text>
<text x="71.1" y="125.1">Imax=2A</text>
<text x="71.1" y="126.8">f=100kHz</text>
</g>
</svg>
